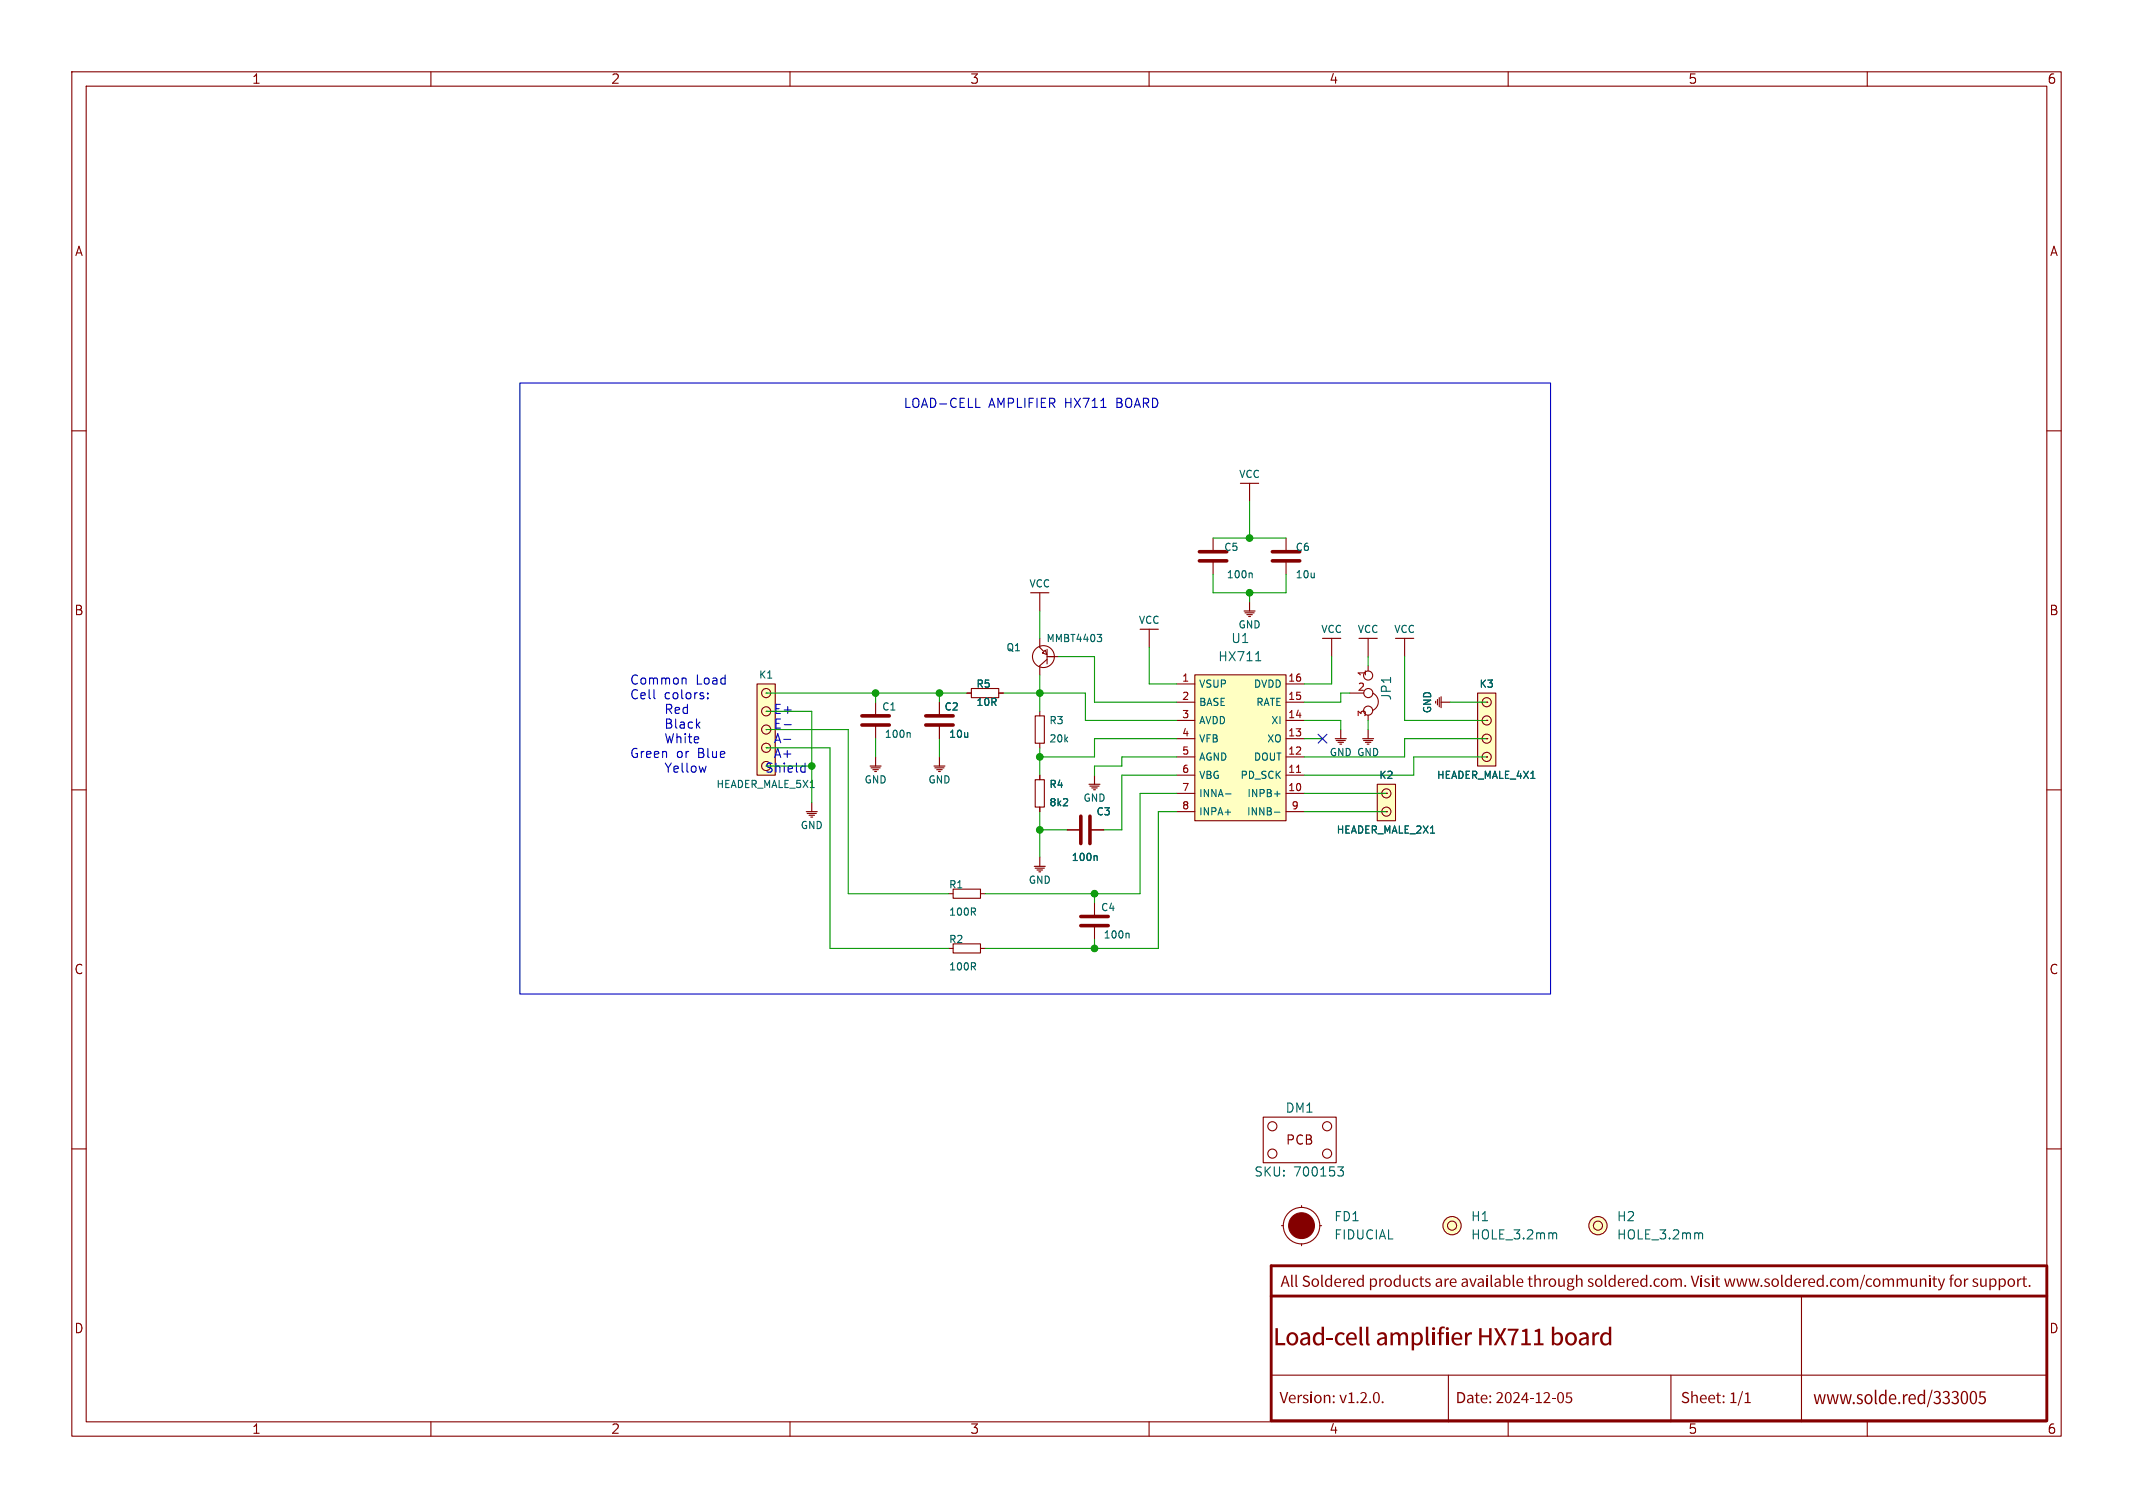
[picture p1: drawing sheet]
<svg xmlns="http://www.w3.org/2000/svg" width="297mm" height="210mm" viewBox="0 0 297 210" stroke-linecap="round" stroke-linejoin="round" font-family="sans-serif">
<g fill="none" stroke="#840000" stroke-width=".15">
<path d="M10 10h277v190h-277zM12 12h273v186h-273zM60 10v2M110 10v2M160 10v2M210 10v2M260 10v2M10 60h2M285 60h2M10 110h2M285 110h2M10 160h2"/>
<path d="M285 160h2M60 198v2M110 198v2M160 198v2M177 191.5h108M210 198v2M260 198v2"/>
</g>
<path d="M200.5 184.9l.3-.2 .4 .1-.1 .2h-.1a.25 .25 0 0 0-.2 0 .25 .25 0 0 0-.1 .3v.3h.4v.2h-.4v1.5h-.3v-1.5h-.3v-.2h.3z" fill="#840000"/>
<path d="M284.8 176.3h-107.8v21.6h107.9M285 176.3v21.6M177 180.5h108" fill="none" stroke="#840000" stroke-width=".4"/>
<g fill="none" stroke="#840000" stroke-width=".15">
<path d="M121.9 97.8v1.9M130.8 97.8v1.9M160 87.6v2.6M188 96.5h1.9M190.5 92.7v.7M191.1 96.5a1.32 1.32 0 0 1 .8 1.2 1.32 1.32 0 0 1-.8 1.2M121.9 101v1.9M130.8 101v1.9M152.4 125.7v1.9M152.4 128.9v1.9M175.9 155.6h10.2v6.3h-10.2zM201.7 191.5v6.5"/>
<path d="M232.7 191.5v6.5M250.8 180.5v17.5"/>
<circle cx="190.5" cy="99" r=".63"/>
<circle cx="190.5" cy="94.1" r=".63"/>
<circle cx="190.5" cy="96.5" r=".63"/>
<circle cx="177.2" cy="156.8" r=".63"/>
<circle cx="184.8" cy="156.8" r=".63"/>
<circle cx="177.2" cy="160.7" r=".63"/>
<circle cx="184.8" cy="160.7" r=".63"/>
</g>
<path d="M158.7 87.6h2.6M144.8 119.4v1.3M151.6 109.2h1.6M151.8 109.5h1.2M152 109.7h.8M152.3 110h.2M152.4 108v1.2M144 120.7h1.5M144.1 120.9h1.3M144.4 121.2h.8M144.7 121.4h.2" fill="none" stroke="#840000" stroke-width=".16"/>
<path d="M126.5 102l.2 .2v.5M156.9 130l.3 .1v.5M186.3 162.5h.8l-.5 .5 .4 .1 .1 .4-.3 .3h-.4" fill="none" stroke="#006464" stroke-width=".15"/>
<path d="M120 99.7h3.8M128.9 99.7h3.8M120 101h3.8M128.9 101h3.8M150.5 128.9h3.8M150.5 127.6h3.8" fill="none" stroke="#840000" stroke-width=".5"/>
<path d="M105.4 95.3h2.5v12.7h-2.5z" fill="#ffffc2"/>
<g fill="none" stroke="#840000" stroke-width=".15">
<path d="M105.4 95.3h2.5v12.7h-2.5zM106.7 99.1h.1M106.7 96.5h.1M106.7 106.7h.1M106.7 104.1h.1M106.7 101.6h.1"/>
<circle cx="106.7" cy="96.5" r=".63"/>
<circle cx="106.7" cy="99.1" r=".63"/>
<circle cx="106.7" cy="106.7" r=".63"/>
<circle cx="106.7" cy="104.1" r=".63"/>
<circle cx="106.7" cy="101.6" r=".63"/>
</g>
<path d="M200.2 97.4v.8M200.4 97.2v1.2M200.7 97v1.6M200.7 97.8h1.2M130 106.7h1.6M130.2 106.9h1.2M130.4 107.2h.8M130.7 107.4h.2M130.8 105.4v1.3" fill="none" stroke="#840000" stroke-width=".16"/>
<path d="M205.7 96.5h2.6v10.2h-2.6z" fill="#ffffc2"/>
<g fill="none" stroke="#840000" stroke-width=".15">
<path d="M134.6 96.5h.6M135.3 95.9h3.8v1.3h-3.8zM139.1 96.5h.6M205.7 96.5h2.6v10.2h-2.6zM207 97.8h.1M207 105.4h.1M207 102.9h.1M207 100.3h.1M132.1 132.1h.6M132.7 131.4h3.8v1.3h-3.8zM136.5 132.1h.7"/>
<circle cx="207" cy="97.8" r=".63"/>
<circle cx="207" cy="102.9" r=".63"/>
<circle cx="207" cy="100.3" r=".63"/>
<circle cx="207" cy="105.4" r=".63"/>
</g>
<path d="M135.5 134.6l.3 .5M135.8 134.2v.3" fill="none" stroke="#006464" stroke-width=".15"/>
<path d="M191.8 109.2h2.5v5.1h-2.5z" fill="#ffffc2"/>
<g fill="none" stroke="#840000" stroke-width=".15">
<path d="M179.1 74.9v1.9M179.1 78.1v1.9M191.8 109.2h2.5v5.1h-2.5zM193 113h.1M193 110.5h.1M132.1 124.5h.6M132.7 123.8h3.8v1.3h-3.8zM136.5 124.5h.7"/>
<circle cx="193" cy="113" r=".63"/>
<circle cx="193" cy="110.5" r=".63"/>
</g>
<path d="M121.2 106.7h1.5M121.3 106.9h1.3M121.5 107.2h.8M121.8 107.4h.2M121.9 105.4v1.3" fill="none" stroke="#840000" stroke-width=".16"/>
<path d="M135.5 127l.3 .5M135.8 126.5v.4" fill="none" stroke="#006464" stroke-width=".15"/>
<path d="M177.2 78.1h3.8M177.2 76.8h3.8" fill="none" stroke="#840000" stroke-width=".5"/>
<path d="M166.4 94h12.7v20.3h-12.7z" fill="#ffffc2"/>
<g fill="none" stroke="#840000" stroke-width=".15">
<path d="M168.9 74.9v1.9M168.9 78.1v1.9M174 67.3v2.6M130.8 97.8v1.9M134.6 96.5h.6M139.1 96.5h.6M144.1 99.7h1.3v3.8h-1.3zM144.8 82.6v2.5M144.8 88.9v1.3l.5 .5M144.8 99.1v.6M145.2 90.9l.3-.3 .3 .6zM145.8 91.8l-1 .9v1.3"/>
<path d="M145.8 90.4v2.1M146 91.4h1.3M163.8 95.3h2.6M163.8 97.8h2.6M166.4 94h12.7v20.3h-12.7zM179.1 95.3h2.5M179.1 97.8h2.5M185.4 88.9v2.5M190.5 88.9v2.5M195.6 88.9v2.5M207 97.8h.1M130.8 101v1.9"/>
<path d="M144.1 108.6h1.3v3.8h-1.3zM144.8 103.5v.6M144.8 108v.6M144.8 112.4v.6M148.6 115.6h1.9M151.8 115.6h1.9M163.8 110.5h2.6M163.8 108h2.6M163.8 105.4h2.6M163.8 102.9h2.6M163.8 100.3h2.6M163.8 113h2.6"/>
<path d="M179.1 110.5h2.5M179.1 108h2.5M179.1 105.4h2.5M179.1 102.9h2.5M179.1 100.3h2.5M179.1 113h2.5M193 113h.1M193 110.5h.1M207 105.4h.1M207 102.9h.1M207 100.3h.1M178.4 170.7h.3"/>
<path d="M181.2 167.9v.2M181.2 173.2v.3M183.8 170.7h.2"/>
<circle cx="145.3" cy="91.4" r="1.52"/>
<circle cx="181.2" cy="170.7" r="2.54"/>
<circle cx="202.2" cy="170.7" r=".63"/>
<circle cx="202.2" cy="170.7" r="1.27"/>
<circle cx="222.5" cy="170.7" r=".63"/>
<circle cx="222.5" cy="170.7" r="1.27"/>
</g>
<path d="M174.1 79.8l.3 .1v.6M152.8 88.4h.6l-.3 .3M153.2 88.7l.2 .2v.3l-.2 .2M174.8 92h.8M152.5 119.2l.3 .1v.5M170.6 110.6h.8M177.5 110.6h.7M177.5 113.1h.7M216.4 171.7l.3 .1v.1v.6M236.7 171.7l.3 .1 .1 .1v.6" fill="none" stroke="#006464" stroke-width=".15"/>
<path d="M180.5 107.6h.6" fill="none" stroke="#a90000" stroke-width=".15"/>
<g fill="none" stroke="#840000" stroke-width=".16">
<path d="M172.7 67.3h2.6M143.5 82.6h2.5M145.8 91.4h1M173.2 85.1h1.6M173.4 85.3h1.2M173.6 85.6h.8M173.9 85.9h.2M174 83.8v1.3M184.1 88.9h2.6M189.2 88.9h2.6M194.3 88.9h2.5M112.3 113h1.5"/>
<path d="M112.4 113.3h1.3M112.6 113.5h.8M112.9 113.8h.3M113 111.8v1.2M185.9 102.9h1.6M186.1 103.1h1.2M186.3 103.4h.8M186.6 103.6h.2M186.7 101.6v1.3M189.7 102.9h1.6M189.9 103.1h1.2M190.1 103.4h.8"/>
<path d="M190.4 103.6h.2M190.5 101.6v1.3"/>
</g>
<path d="M167 78.1h3.8M167 76.8h3.8M150.5 113.7v3.8M151.8 113.7v3.8" fill="none" stroke="#840000" stroke-width=".5"/>
<circle cx="181.2" cy="170.7" r="1.8" fill="#840000" stroke="#840000" stroke-width=".15"/>
<g fill="#ffffc2" stroke="#ffffc2" stroke-width=".14">
<circle cx="222.5" cy="170.7" r="1.27"/>
<circle cx="202.2" cy="170.7" r="1.27"/>
</g>
<g fill="none" stroke="#0000c2" stroke-width=".15">
<path d="M72.4 53.3h143.5v85.1h-143.5zM135.9 56.7h.6M91.1 97.3h.1M95.1 99.1l.3 .3 .3-.1M95.2 94.4l.3 .1v.1v.7M95.7 98.1v1.3M95.7 98.6l-.3-.1-.3 .3M98.6 97.2v.1M98.6 96.5v.1M108.1 98.7h.4M108.7 98.1h-.6v1.3h.6M109.2 98.9h1"/>
<path d="M109.7 98.4v1M92.6 106.3l.5 .6M93.1 106.9v.6M93.5 106.3l-.4 .6M93.8 107.1l.6-.1v-.2l-.4-.1-.2 .2 .1 .6h.5M95 106.3v1.1l.2 .1M95.2 100.6l.1 .8M95.3 101.3l-.1 .1M95.3 100.9h-.1M95.4 102.2v.1M95.7 106.3v1.1l.1 .1M95.8 102.6h.5"/>
<path d="M96 102.2v1.1l.1 .1h.2M96.3 106.8l.2-.1 .4 .1v.5l-.1 .2h-.3l-.2-.1zM96.4 100.6h-.3l-.3 .2v.4l.2 .1h.4M96.7 103l.6-.1-.1-.2-.3-.1-.2 .2v.6h.5M97 100.1v1.3M97.1 100.9l.4 .5M97.3 106.7l.3 .8 .2-.6 .3 .6 .2-.8M97.5 100.6l-.5 .4M107.9 103.4l.4-1.2 .4 1.2M107.9 105.5l.4-1.3 .4 1.3M108 103.1h.6M108 105.1h.6"/>
<path d="M108.1 100.7h.4M108.7 100.1h-.6v1.3h.6M109.1 103h1M109.1 105h1M109.2 100.9h1M109.6 104.5v1"/>
</g>
<g fill="none" stroke="#009600" stroke-width=".15">
<path d="M168.9 74.9h10.2M174 69.9v5M106.7 96.5h27.9M106.7 99.1h6.3v12.7M121.9 96.5v1.3M130.8 96.5v1.3M139.7 96.5h11.4v3.8h12.7M144.8 85.1v3.8M144.8 94v5.1M147.3 91.4h5.1v6.4h11.4M160 90.2v5.1h3.8M168.9 80v2.6h10.2v-2.6"/>
<path d="M174 82.6v1.2M185.4 91.4v3.9h-3.8M188 96.5h-1.3v1.3h-5.1M190.5 91.4v1.3M195.6 91.4v8.9h11.4M201.9 97.8h5.1M106.7 101.6h11.4v22.9h14M106.7 104.1h8.9v28h16.5M106.7 106.7h6.3M121.9 102.9v2.5M130.8 102.9v2.5M144.8 104.1v3.9"/>
<path d="M144.8 113v6.4M144.8 115.6h3.8M163.8 110.5h-5.1v14h-21.5M163.8 113h-2.5v19.1h-24.1M163.8 102.9h-11.4v2.5h-7.6M163.8 105.4h-7.6v1.3h-3.8v1.3M163.8 108h-7.6v7.6h-2.5M181.6 100.3h5.1v1.3M181.6 102.9h2.5M181.6 110.5h11.4M181.6 113h11.4M190.5 100.3v1.3"/>
<path d="M207 102.9h-11.4v2.5h-14M207 105.4h-10.2v2.6h-15.2M152.4 124.5v1.2M152.4 130.8v1.3"/>
</g>
<path d="M183.5 102.3l1.3 1.2M184.8 102.3l-1.3 1.2" fill="none" stroke="#000084" stroke-width=".15"/>
<g fill="#009600" stroke="#009600" stroke-width=".15">
<circle cx="130.8" cy="96.5" r=".46"/>
<circle cx="121.9" cy="96.5" r=".46"/>
<circle cx="152.4" cy="132.1" r=".46"/>
<circle cx="152.4" cy="124.5" r=".46"/>
<circle cx="144.8" cy="105.4" r=".46"/>
<circle cx="113" cy="106.7" r=".46"/>
<circle cx="144.8" cy="115.6" r=".46"/>
<circle cx="144.8" cy="96.5" r=".46"/>
<circle cx="174" cy="74.9" r=".46"/>
<circle cx="174" cy="82.6" r=".46"/>
</g>
<text font-size="3.5" fill="#840000" x="177.3" y="188.6">Load-cellamplifierHX711board</text>
<text font-size="2.8" fill="#840000" x="252.5" y="196.5">www.solde.red/333005</text>
<g font-size="2.3" fill="#840000">
<text x="178.3" y="180">AllSolderedproductsareavailablethrough soldered.com.Visitwww.soldered.com/communityfor support.</text>
<text x="178.2" y="196.2">Version:v1.2.0.</text>
<text x="202.7" y="196.2">Date:2024-12-05</text>
<text x="234" y="196.2">Sheet:1/1</text>
</g>
<g font-size="1.8" fill="#840000">
<text x="35" y="11.9">1</text>
<text x="85" y="11.9">2</text>
<text x="135" y="11.9">3</text>
<text x="185" y="11.9">4</text>
<text x="235" y="11.9">5</text>
<text x="285" y="11.9">6</text>
<text x="10.3" y="35.9">A</text>
<text x="285.3" y="35.9">A</text>
<text x="10.3" y="85.9">B</text>
<text x="285.3" y="85.9">B</text>
<text x="10.3" y="135.9">C</text>
<text x="285.3" y="135.9">C</text>
<text x="179" y="159.6">PCB</text>
<text x="10.3" y="185.9">D</text>
<text x="285.3" y="185.9">D</text>
<text x="35" y="199.9">1</text>
<text x="85" y="199.9">2</text>
<text x="135" y="199.9">3</text>
<text x="185" y="199.9">4</text>
<text x="235" y="199.9">5</text>
<text x="285" y="199.9">6</text>
</g>
<g font-size="1.8" fill="#0000c2">
<text x="125.7" y="56.9">LOAD-CELL</text>
<text x="137.7" y="56.9">AMPLIFIER</text>
<text x="148.4" y="56.9">HX711</text>
<text x="155.7" y="56.9">BOARD</text>
<text x="87.6" y="95.4">Common</text>
<text x="96.9" y="95.4">Load</text>
<text x="87.6" y="97.5">Cell</text>
<text x="87.6" y="101.6">Black E-</text>
<text x="92.3" y="99.5">E+</text>
<text x="92.5" y="97.5">colors:</text>
<text x="87.6" y="103.6">White A-</text>
<text x="87.6" y="105.7">Green</text>
<text x="94.2" y="105.7">or</text>
<text x="97.3" y="105.7">Blue A+</text>
<text x="107.3" y="107.7">Shield</text>
</g>
<g font-size="1.8" fill="#006464">
<text x="171.3" y="89.8">U1</text>
<text x="169.5" y="92.3">HX711</text>
<text x="193.9" y="97.6" transform="rotate(-90 193.9 97.6)">JP1</text>
<text x="178.9" y="155.2">DM1</text>
<text x="174.6" y="164.1">SKU:</text>
<text x="180.1" y="164.1">700153</text>
<text x="185.7" y="170.3">FD1</text>
<text x="185.7" y="172.8">FIDUCIAL</text>
<text x="204.7" y="172.8">HOLE_3.2mm</text>
<text x="204.7" y="170.3">H1</text>
<text x="225.1" y="172.8">HOLE_3.2mm</text>
<text x="225.1" y="170.3">H2</text>
</g>
<g font-size="1.4" fill="#006464">
<text x="172.4" y="66.8">VCC</text>
<text x="170.3" y="76.9">C5</text>
<text x="180.3" y="76.9">C6</text>
<text x="143.2" y="82">VCC</text>
<text x="170.7" y="80.7">100n</text>
<text x="180.3" y="80.7">10u</text>
<text x="145.6" y="89.6">MMBT4403</text>
<text x="158.5" y="87.1">VCC</text>
<text x="172.3" y="87.7">GND</text>
<text x="183.9" y="88.4">VCC</text>
<text x="188.9" y="88.4">VCC</text>
<text x="194" y="88.4">VCC</text>
<text x="105.6" y="94.7">K1</text>
<text x="135.8" y="96">R5</text>
<text x="140" y="90.9">Q1</text>
<text x="166.9" y="96">VSUP</text>
<text x="174.4" y="96">DVDD</text>
<text x="205.9" y="96">K3</text>
<text x="122.7" y="99.2">C1</text>
<text x="131.4" y="99.2">C2</text>
<text x="135.8" y="98.5">10R</text>
<text x="146" y="101.1">R3</text>
<text x="166.9" y="98.5">BASE</text>
<text x="166.9" y="101.1">AVDD</text>
<text x="174.8" y="98.5">RATE</text>
<text x="176.9" y="101.1">XI</text>
<text x="199.5" y="99.4" transform="rotate(-90 199.5 99.4)">GND</text>
<text x="123.1" y="103">100n</text>
<text x="132" y="103">10u</text>
<text x="146" y="103.6">20k</text>
<text x="166.9" y="103.6">VFB</text>
<text x="166.9" y="106.1">AGND</text>
<text x="174.4" y="106.1">DOUT</text>
<text x="176.3" y="103.6">XO</text>
<text x="185" y="105.5">GND GND</text>
<text x="99.6" y="109.9">HEADER_MALE_5X1</text>
<text x="120.3" y="109.3">GND</text>
<text x="129.2" y="109.3">GND</text>
<text x="146" y="109.9">R4</text>
<text x="146" y="112.5">8k2</text>
<text x="150.7" y="111.9">GND</text>
<text x="152.6" y="113.8">C3</text>
<text x="166.9" y="108.7">VBG</text>
<text x="166.9" y="111.2">INNA-</text>
<text x="166.9" y="113.8">INPA+</text>
<text x="172.6" y="108.7">PD_SCK</text>
<text x="173.5" y="113.8">INNB-</text>
<text x="173.5" y="111.2">INPB+</text>
<text x="191.9" y="108.7">K2</text>
<text x="200" y="108.7">HEADER_MALE_4X1</text>
<text x="111.4" y="115.7">GND</text>
<text x="186" y="116.3">HEADER_MALE_2X1</text>
<text x="132" y="123.9">R1</text>
<text x="143.1" y="123.3">GND</text>
<text x="149.1" y="120.1">100n</text>
<text x="132" y="131.5">R2</text>
<text x="132" y="127.7">100R</text>
<text x="153.2" y="127.1">C4</text>
<text x="153.6" y="130.9">100n</text>
<text x="132" y="135.3">100R</text>
</g>
<g font-size="1.4" fill="#a90000">
<text x="164.5" y="95">1</text>
<text x="179.3" y="95">16</text>
<text x="190.2" y="94.3" transform="rotate(-90 190.2 94.3)">1</text>
<text x="164.5" y="97.5">2</text>
<text x="164.5" y="100.1">3</text>
<text x="179.3" y="100.1">14</text>
<text x="179.3" y="97.5">15</text>
<text x="189" y="96.3">2</text>
<text x="190.2" y="99.9" transform="rotate(-90 190.2 99.9)">3</text>
<text x="164.5" y="102.6">4</text>
<text x="164.5" y="105.2">5</text>
<text x="164.5" y="107.7">6</text>
<text x="179.3" y="107.7">11</text>
<text x="179.3" y="105.2">12</text>
<text x="179.3" y="102.6">13</text>
<text x="164.5" y="110.2">7</text>
<text x="164.5" y="112.8">8</text>
<text x="179.3" y="110.2">10</text>
<text x="179.7" y="112.8">9</text>
</g>
</svg>
